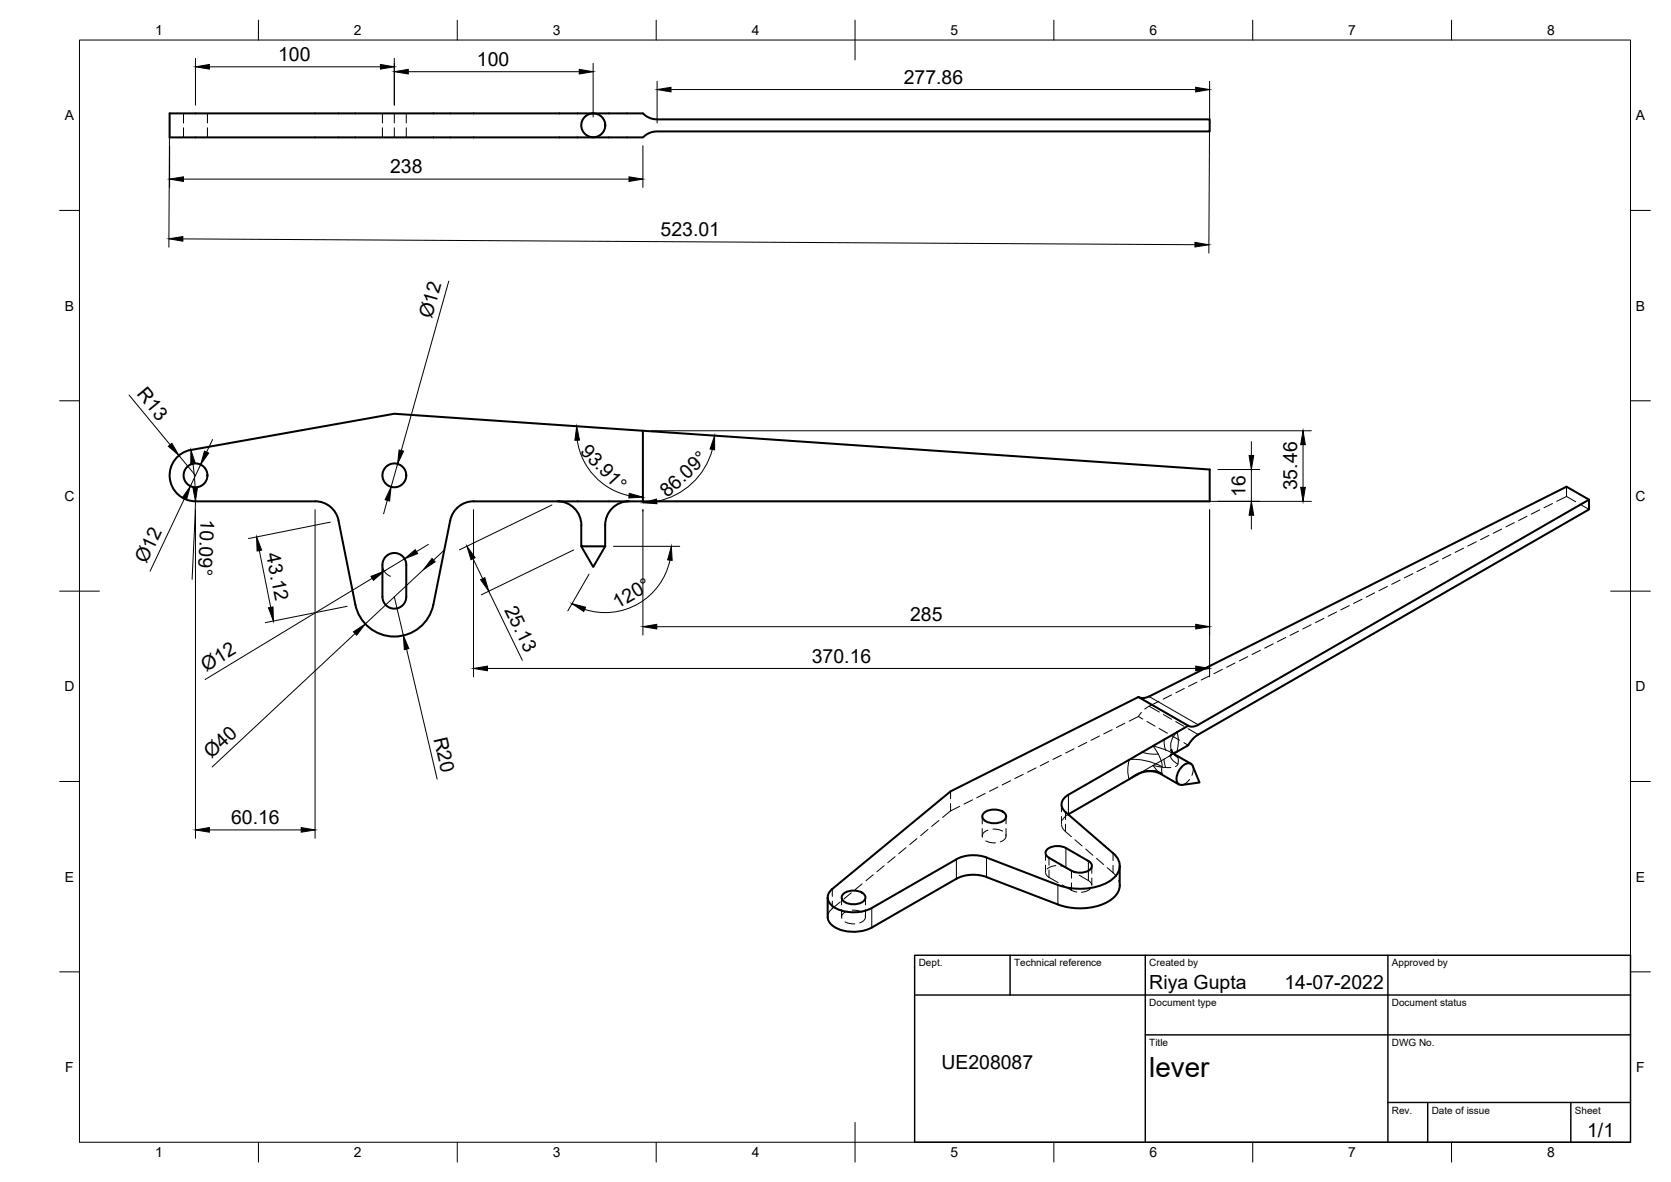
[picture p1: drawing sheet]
<svg xmlns="http://www.w3.org/2000/svg" width="420mm" height="297mm" viewBox="0 0 420 297" stroke-linecap="round" stroke-linejoin="round" font-family="sans-serif">
<!-- layer: Visible -->
<g fill="none" stroke="#000" stroke-width=".51">
<path d="M42.7 28.5h118.9l1.7 1.1 1.9 .4h139v3h-139l-1.9 .4-1.7 1.1h-118.9zM48 113.1l51.1-9.1 205.1 14v8h-142.6M48 113.1a6.5 6.5 0 0 0-5.3 6.9 6.5 6.5 0 0 0 6.5 6h30M161.6 108.3v17.7M79.2 126a6 6 0 0 1 5.9 4.8l4.2 21.1a10 10 0 0 0 9.9 8.1 10 10 0 0 0 9.8-8.1l4.2-21.1a6 6 0 0 1 5.9-4.8M119.1 126h42.5M140.2 126a6 6 0 0 1 6 6M146.2 132v5.3h6v-5.3M146.2 137.3l3 5.2 3-5.2M158.2 126a6 6 0 0 0-6 6M399.5 125.6l-5.6-3.3-105 52.7-1.4 .4-1.2-.2M96.2 142a3 3 0 0 1 3-3 3 3 0 0 1 3 3"/>
<path d="M96.2 142v8a3 3 0 0 0 3 3 3 3 0 0 0 3-3v-8M294.5 188.5h.1M294.9 189.3l4.5 2.6M296.4 197.1l-4.5-2.6a6.1 6.1 0 0 0-5.9 .1l-17.4 10M297.2 192.6a1.58 1.58 0 0 1 2.7-.1l1.7 4.1-4.4 .6a1.34 1.34 0 0 1-1.4-1.8l.3-1.2zM298.8 182.4l-12.6-7.2-47.2 23.7-29.7 24.5a2.61 2.61 0 0 0 .4 4.5 10.1 10.1 0 0 0 9.5 .3l21.3-12.3a9.5 9.5 0 0 1 7.6-.4l17.9 6.9a15.4 15.4 0 0 0 13.6-1.3 4 4 0 0 0 .3-6.7l-12-10.3M298.8 182.4l-30.1 17.3a2.49 2.49 0 0 0-.8 4.4M298.8 182.4l1.1 .2 1.4-.5 98.2-56.5v2.4l-98.2 56.6M301.3 184.6l-1.4 1.1-1.1 1.6-3.7 2.1-.5-.8M247.4 204.3a4.1 4.1 0 0 1 5.5 .4 1.8 1.8 0 0 1-1.9 2.1l-1.3 .1a2.53 2.53 0 0 1-2.7-1.7zM268 213.1a4.1 4.1 0 0 0-5 .8 1.3 1.3 0 0 0 .8 1.6l5.6 3.3a4.2 4.2 0 0 0 5.1-.8 1.3 1.3 0 0 0-.8-1.6l-5.7-3.3M281.5 217.6l.1 4.9a5.7 5.7 0 0 1-4.3 4.7 16.3 16.3 0 0 1-11.3 .1l-17.9-6.9a9.6 9.6 0 0 0-7.6 .4l-21.3 12.3a9.9 9.9 0 0 1-10-.6 2.78 2.78 0 0 1-1.1-2.1v-4.9"/>
<path d="M212 224.7a4.1 4.1 0 0 1 5.5 .4 1.8 1.8 0 0 1-1.9 2.1h-1.3a2.53 2.53 0 0 1-2.7-1.7z"/>
<circle cx="149.2" cy="31.5" r="3"/>
<circle cx="49.2" cy="119.5" r="3"/>
<circle cx="99.2" cy="119.5" r="3"/>
</g>
<!-- layer: Hidden -->
<g fill="none" stroke="#000" stroke-width=".25">
<path d="M46.1 28.5v2.4M46.1 32.1v2.4M52.2 28.5v2.4M52.2 32.1v2.4M96.2 28.5v2.4M96.2 32.1v2.4M99.1 28.5v2.4M99.1 32.1v2.4M102.2 28.5v2.4M102.2 32.1v2.4M364.8 139.4l-2.1 1M368 137.8l-2.1 1"/>
<path d="M371.2 136.2l-2.1 1M374.4 134.5l-2.1 1.1M377.6 133l-2.1 1M380.8 131.3l-2.1 1.1M384 129.7l-2.2 1.1M387.2 128.1l-2.2 1.1M390.4 126.5l-2.2 1.1M393.9 122.3v2.5l-2.5 1.2M393.9 124.8l2.3 1.3M397.2 126.7l2.3 1.3M326.5 158.6l-2.1 1.1M329.7 157l-2.1 1.1"/>
<path d="M332.9 155.4l-2.1 1.1M336.1 153.8l-2.2 1.1M339.3 152.2l-2.2 1.1M342.5 150.6l-2.2 1M345.7 149l-2.2 1.1M348.8 147.4l-2.1 1M352 145.8l-2.1 1M355.2 144.2l-2.1 1M358.4 142.6l-2.1 1M361.6 141l-2.1 1M286.3 175.2l1.1 .6M287 179l-.8 1.1"/>
<path d="M288.4 176.4l2.1 1.2M291.4 176.2l-3.6 2M291.5 178.2l2.1 1.2M294.6 174.6l-2.1 1.1M294.6 180l2.1 1.2M297.8 173l-2.1 1.1M301 171.4l-2.2 1.1M304.2 169.8l-2.2 1.1M307.4 168.2l-2.2 1.1M310.5 166.6l-2.1 1.1M313.7 165l-2.1 1.1M316.9 163.4l-2.1 1.1"/>
<path d="M320.1 161.8l-2.1 1.1M323.3 160.2l-2.1 1.1M239 198.9v1.8M247.7 199.4l-2.1 1.1M250.9 197.8l-2.1 1.1M254.1 196.2l-2.1 1.1M257.3 194.6l-2.1 1.1M260.5 193l-2.1 1.1M263.7 191.4l-2.1 1.1M266.9 189.8l-2.1 1M270.1 188.2l-2.2 1M273.3 186.6l-2.2 1"/>
<path d="M276.5 185l-2.2 1M279.7 183.4l-2.2 1M282.8 181.8l-2.1 1M286.2 180.1l-2.3 1.1M286.2 180.1l1.1 .6M288.4 181.3l2 1.2M291.5 183.1l2 1.2M291.9 194.5h.1M294.5 188.5l-.1 1.4v-.2l-.6 .4M294.6 184.9l2 1.1M294.9 189.3l.2 .2-9.1 5.1M297.7 186.6l1.1 .7"/>
<path d="M297.7 181.7l1.1 .7M299.1 195.9l-.9 .9-1 .5M299.9 192.5l.1 1.1-.3 1.2M219.6 219.8l-1.9 1.5M222.3 217.6l-1.8 1.5M225.1 215.3l-1.9 1.5M227.8 213l-1.8 1.5M230.6 210.7l-1.9 1.5M233.3 208.5l-1.8 1.5M236.1 206.2l-1.8 1.5M239 201.9v1.9M239 203.8l-2 1.6"/>
<path d="M241.3 202.6l-2.3 1.2M244.5 201l-2.1 1.1M247 205.2v1.8M247 208.2v1.9M247.9 211.3l1.2 .4 1.2 .1M248.4 208.6a1.56 1.56 0 0 0-1.4 1.8M249.7 208.4h1.1l1.3 .5M252.9 209.8a1.52 1.52 0 0 1-1.4 1.8M253 205.2v1.8M253 208.2v1.9M262.9 214.3v1.9M262.9 217.4v1.9"/>
<path d="M262.9 219.4l.5 .8 2.7 1.6M265.5 217.5l-1.1 .3-1.1 .6M266.7 217.6l1.3 .4 2.3 1.4M266.9 202.2v1.8M266.9 205.2v1.9M266.9 207.2l.2 .7a6.6 6.6 0 0 0 2.3 2.4M268.6 204.7l-.8 .6-.7 .8M270.3 211l1.8 1.6M271.4 219.9l2.6 1.6 .5 .8M273 213.4l1.8 1.5M274.5 217.6v1.9M275.7 215.7l1.8 1.6"/>
<path d="M278.4 218l2.3 2.2M211.3 226.7l-2.7 2.3-.4 .7-.1 .7M211.6 225.5v1.9M211.6 228.6v1.8M212.5 231.7l1.3 .4 1.1 .1M213.1 229a1.56 1.56 0 0 0-1.4 1.8M214 224.4l-1.8 1.5M214.3 228.7l1.2 .1 1.2 .4M216.8 222.1l-1.8 1.5M217.6 230.1a1.56 1.56 0 0 1-1.4 1.8M217.6 225.5v1.9M217.6 228.6v1.8"/>
<path d="M267.1 222.4l2.3 1.3 1.3 .5M274.1 223.4l-1 .6-1.2 .2M274.5 220.6v1.9M281.3 221.3l.2 1.2"/>
</g>
<!-- layer: Visible Narrow -->
<g fill="none" stroke="#000" stroke-width=".25">
<path d="M288.9 175l12.4 7.1M268.6 199.7v4.9M283.9 190.9a14.4 14.4 0 0 1 8.3 1.8v1.6a7.4 7.4 0 0 0-8.3 1.5l-.3-1.2v-1.4zM287.2 189l2.3 .5h1.7M291.2 189.5l.9 1.9 .1 1.3M292.2 194.3v.3l-.3-.1M292.7 185.8l.1 1.3 .3 1.4M293.1 188.5l-3.2-1 1.3 2M293.1 188.5l1.8 .8M294.5 188.5a4.3 4.3 0 0 1 1.4-4.5l.4 1.9-.2 2.2-.2 .8-1 .3M294.5 188.5h.1M294.8 189.3h.1"/>
<path d="M240.5 215.9v4.9M248.1 215.5v4.9M268 213.1v4.9M273.7 216.4v2.4M219.2 228.2v4.9M266 222.4v4.9"/>
</g>
<!-- layer: Hidden Narrow -->
<g fill="none" stroke="#000" stroke-width=".25">
<path d="M288.9 177.5l2.6 1.5M292.5 179.6l2.1 1.1M288.6 193.6l-1.5 .4M289.8 193.6l1.5 .4M291.3 194l.6 .5M292.7 190.8l.4 2.1-3.2-.5 1.4 1.6M293.1 192.9h1.3M294.6 188.6l.4 .8 1.2 1M294.9 189.2a1.06 1.06 0 0 0-.6 1 1.06 1.06 0 0 0 .7 1l1.2 .8M294.9 189.3l1.3 1.1M295.6 181.3l2.1 1.2M296.2 190.4l.1 .6-.1 1.1-.6 .5"/>
<path d="M298.7 183.1l2.6 1.5M263.8 215.6v1.8M263.8 218.6v1.9M267.9 204.1v1.8M267.9 207.1v1.9M268 218h.1M269.4 218.8v1.9M273.7 218.8v2.5M279.9 214.4v1.9M279.9 217.5v1.8M209.3 223.4v1.9M209.3 226.4v1.9"/>
<path d="M269.4 221.9v1.8"/>
</g>
<!-- layer: Visible Narrow -->
<g fill="#000" stroke="#000" stroke-width=".25">
<circle cx="291.9" cy="194.5" r=".11"/>
<circle cx="294.9" cy="189.3" r=".11"/>
</g>
<!-- layer: Hidden Narrow -->
<circle cx="294.4" cy="189.8" r=".11" fill="#000" stroke="#000" stroke-width=".25"/>
<!-- layer: Border -->
<g fill="none" stroke="#000" stroke-width=".25">
<path d="M20 10.1h390v276.9h-390zM65 5.1v5M115 5.1v5M165 5.1v5M215 5.1v10M265 5.1v5M315 5.1v5M365 5.1v5M15 52.9h5M410 52.9h5M15 100.7h5M410 100.7h5"/>
<path d="M15 148.6h10M405 148.6h10M15 196.4h5M410 196.4h5M15 244.2h5M410 244.2h5M65 287v5M115 287v5M165 287v5M215 282.1v9.9M265 287v5M315 287v5"/>
<path d="M365 287v5"/>
</g>
<!-- layer: TitleBlock -->
<path d="M230 240.1h180v46.9h-180zM230 250h180M254 240.1v9.9M288 240.1v46.9M349 240.1v46.9M288 260.1h122M349 277.1h61M359 277.1v9.9M395 277.1v9.9" fill="none" stroke="#000" stroke-width=".36"/>
<!-- layer: Dimensions -->
<g fill="none" stroke="#000" stroke-width=".25">
<path d="M49.1 14.7v11.7M52.6 16.8h43.1M99.1 14.7v11.7M102.7 18h42.9M149.1 15.9v13.5M42.6 30.6l-.1 31.5M42.7 36.6v10.5M161.6 36.6v10.5M165.2 20.4v10.5M168.7 22.5h132M304.1 32.1l-.1 31.5M304.1 20.4v10.5"/>
<path d="M46.1 45h112.1M46 60l254.5 1.5M112.8 70.6l-11.9 42.6M32.4 99.3l10.4 12.5M45 114.5l4.1 5M48.5 116.6l.6 5.9M50.4 116.8l-2.5 5.4M53.4 110.5l-1.5 3.1M100 116.6l-1.7 5.8M145.1 110.6a16.7 16.7 0 0 0 13.1 14M163.7 108.3h166M179.1 112.9a18.1 18.1 0 0 1-14 13.1"/>
<path d="M306.2 118h10.5M314.6 111v3.5M314.6 118v8M327.6 111.7v10.8M46.4 125.4l-8.7 18.1M49.1 126l-.8 19.6M49.1 128.1v82.6M65.2 138.4l2.9 14.2M79.2 128.1v82.6M83.1 131.2l-20.6 4.1M97.4 125.7l-.9 3.4M107.7 136.8l-3 1.8"/>
<path d="M111.6 138.4l-2.6 2.4M119.1 128.1v42M138.8 126.9l-23.3 11.3M144.3 138.2l-23.3 11.3M154.2 137.3h16.7M161.6 128.1v31.5M163.7 126h166M304.1 128.1v42M314.6 129.5v3.5M87.3 152.4l-20.6 4.1M89.3 159.2l-36 33.6M93.6 145.3l-42 25.5"/>
<path d="M96.2 142a3 3 0 0 0 2 2.8M99.1 150l2.3 9.7M101.7 140.4l-5.1 3.1M106.5 143.2l-14.7 13.6M118.9 140.4l2.5 5M122.9 148.6l8.4 17.3M148.1 144.3l-5.3 9.2M165.1 157.5h135.6M168.5 140.8a16.7 16.7 0 0 1-21.5 12.3M102.2 163.1l7.7 32.7M122.6 168h178.1M52.6 208.6h23.1"/>
</g>
<g fill="#000" stroke="#000" stroke-width=".25">
<path d="M49.1 16.8l3.5-.6v1.2zM95.7 16.2l3.4 .6-3.4 .6zM99.1 18l3.6-.6v1.2zM145.6 17.4l3.5 .6-3.5 .6zM165.2 22.5l3.5-.6v1.2zM300.7 21.9l3.4 .6-3.4 .6zM42.5 60l3.5-.6v1.2zM42.7 45l3.4-.6v1.2zM158.2 44.4l3.4 .6-3.4 .6zM300.5 60.9l3.5 .6-3.5 .6zM42.3 112.1l.9-.7 1.8 3.1zM48 113.1l1.1 3.4-1.1 .1z"/>
<path d="M51.4 113.4l1.1 .5-2.1 2.9zM100.4 113.1l1.1 .3-1.5 3.2zM145 107.1l.7 3.5h-1.2zM179.7 109.5v3.5l-1.2-.2zM314.1 114.5h1.1l-.6 3.5zM327.6 108.3l.6 3.4h-1.2zM47.9 122.2l-1 3.4-1.1-.5zM48.5 122.5h1.2l-.6 3.5zM64.5 134.9l1.3 3.3-1.2 .3zM98.3 122.4l-.3 3.5-1.2-.3zM101.7 140.4l2.7-2.3 .6 1zM158.2 124l3.4 .9-3.5 .2z"/>
<path d="M161.6 126.4l3.5-1 .1 1.2zM314.6 126l.6 3.5h-1.1zM327 122.5h1.2l-.6 3.5zM67.5 152.7l1.1-.2 .1 3.6zM88.9 158.8l2.9-2-2.1 2.8zM93.3 144.9l3.3-1.4-2.7 2.3zM108.6 140.3l.8 .9-2.9 2zM117.4 137.3l2.1 2.9-1.1 .5zM120.8 145.7l1.1-.5 1 3.4zM143.8 151.7l3.5 .9-.5 1.1zM161.6 157.5l3.5-.6v1.2zM168.8 137.3l.2 3.5-1.1-.1z"/>
<path d="M300.7 156.9l3.4 .6-3.4 .6zM101.4 159.7l1.4 3.3-1.1 .3zM119.1 168l3.5-.6v1.2zM300.7 167.4l3.4 .6-3.4 .6zM49.1 208.6l3.5-.6v1.1zM75.7 208l3.5 .6-3.5 .5z"/>
</g>
<text font-size="7" x="289" y="270.6">lever</text>
<g font-size="4.9">
<text x="69.9" y="15.3">100</text>
<text x="119.9" y="16.6">100</text>
<text x="227.2" y="21">277.86</text>
<text x="98.1" y="43.5">238</text>
<text x="166.1" y="59.3">523.01</text>
<text x="108.6" y="80.2" transform="rotate(-74 108.6 80.2)">Ø12</text>
<text x="34.2" y="99.1" transform="rotate(50 34.2 99.1)">R13</text>
<text x="145.7" y="113.5" transform="rotate(47 145.7 113.5)">93.91°</text>
<text x="167.9" y="125.2" transform="rotate(-43 167.9 125.2)">86.09°</text>
<text x="313.2" y="124.8" transform="rotate(-90 313.2 124.8)">16</text>
<text x="326.2" y="123.2" transform="rotate(-90 326.2 123.2)">35.46</text>
<text x="50.5" y="130.4" transform="rotate(93 50.5 130.4)">10.09°</text>
<text x="36.9" y="141.8" transform="rotate(-64 36.9 141.8)">Ø12</text>
<text x="66.9" y="139.3" transform="rotate(79 66.9 139.3)">43.12</text>
<text x="126.8" y="153.2" transform="rotate(64 126.8 153.2)">25.13</text>
<text x="155.3" y="153" transform="rotate(-30 155.3 153)">120°</text>
<text x="228.9" y="156">285</text>
<text x="204.1" y="166.5">370.16</text>
<text x="51.8" y="168.8" transform="rotate(-31 51.8 168.8)">Ø12</text>
<text x="109" y="185.6" transform="rotate(77 109 185.6)">R20</text>
<text x="53.2" y="190.8" transform="rotate(-43 53.2 190.8)">Ø40</text>
<text x="58.1" y="207.1">60.16</text>
<text x="289" y="248.5">Riya Gupta</text>
<text x="323" y="248.5">14-07-2022</text>
<text x="236.7" y="268.6">UE208087</text>
<text x="399.1" y="285.7">1/1</text>
</g>
<g font-size="3.5">
<text x="39" y="8.8">1</text>
<text x="89" y="8.8">2</text>
<text x="139" y="8.8">3</text>
<text x="189" y="8.8">4</text>
<text x="239" y="8.8">5</text>
<text x="289" y="8.8">6</text>
<text x="339" y="8.8">7</text>
<text x="389" y="8.8">8</text>
<text x="16.3" y="30.2">A</text>
<text x="411.3" y="30.2">A</text>
<text x="16.3" y="78">B</text>
<text x="411.3" y="78">B</text>
<text x="16.2" y="125.9">C</text>
<text x="411.2" y="125.9">C</text>
<text x="16.2" y="173.7">D</text>
<text x="411.2" y="173.7">D</text>
<text x="16.3" y="221.6">E</text>
<text x="411.3" y="221.6">E</text>
<text x="16.4" y="269.4">F</text>
<text x="411.4" y="269.4">F</text>
<text x="39" y="290.8">1</text>
<text x="89" y="290.8">2</text>
<text x="139" y="290.8">3</text>
<text x="189" y="290.8">4</text>
<text x="239" y="290.8">5</text>
<text x="289" y="290.8">6</text>
<text x="339" y="290.8">7</text>
<text x="389" y="290.8">8</text>
</g>
<g font-size="2.5">
<text x="231" y="242.9">Dept.</text>
<text x="255" y="242.9">Technical reference</text>
<text x="289" y="242.9">Created by</text>
<text x="350" y="242.9">Approved by</text>
<text x="289" y="252.8">Document type</text>
<text x="350" y="252.8">Document status</text>
<text x="289" y="262.9">Title</text>
<text x="350" y="262.9">DWG No.</text>
<text x="350" y="279.9">Rev.</text>
<text x="360" y="279.9">Date of issue</text>
<text x="396" y="279.9">Sheet</text>
</g>
</svg>
